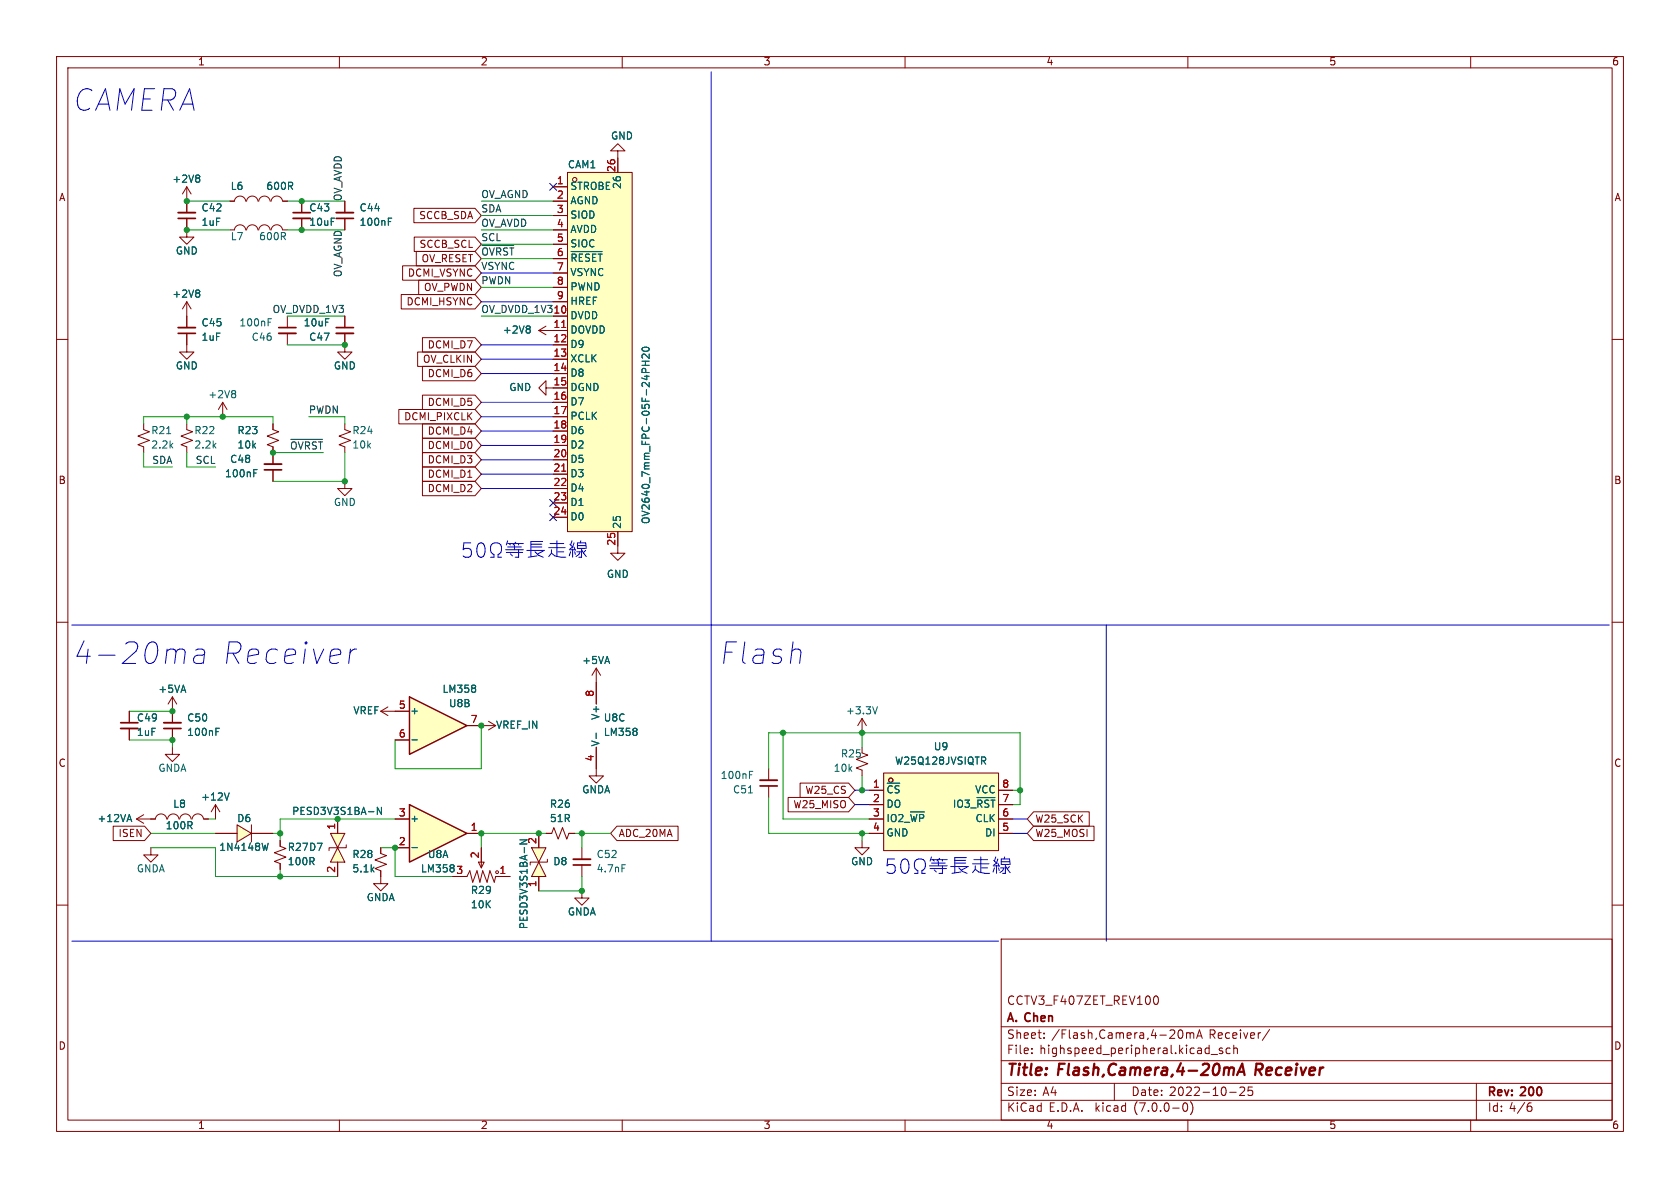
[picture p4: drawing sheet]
<svg xmlns="http://www.w3.org/2000/svg" width="297mm" height="210mm" viewBox="0 0 297 210" stroke-linecap="round" stroke-linejoin="round" font-family="sans-serif">
<g fill="none" stroke="#840000" stroke-width=".18">
<path d="M10 10h277v190h-277zM12 12h273v186h-273zM60 10v2M110 10v2M160 10v2M210 10v2M260 10v2M33 38.6v3.3h1.3l-1.3 1.3-1.3-1.3h1.3M33 33l-.7 1.3M33 33v4.6M33 33l.8 1.3M40.6 35.6h.8a1.01 1.01 0 0 1 1-.9 1.01 1.01 0 0 1 1.1 .9"/>
<path d="M43.6 35.6a1.01 1.01 0 0 1 1-.9 1.01 1.01 0 0 1 1 .9M45.7 35.6a1.01 1.01 0 0 1 1-.9 1.01 1.01 0 0 1 1.1 .9M47.9 35.6a1.01 1.01 0 0 1 1-.9 1.01 1.01 0 0 1 1.1 .9M50 35.6h.8M97.8 35.6h2.5M97.8 33h2.5M97.8 38.1h2.5M100.3 30.5h11.5v63.5h-11.5zM109.2 26.7h1.3l-1.3-1.3-1.3 1.3h1.3v3.8M10 60h2M33 58.9v3.3h1.3l-1.3 1.3-1.3-1.3h1.3M33 53.3v4.6"/>
<path d="M33 53.3l-.7 1.3M33 53.3l.8 1.3M40.6 40.6l.8 .1a1.01 1.01 0 0 1 1-1 1.01 1.01 0 0 1 1.1 1M43.6 40.7a1.01 1.01 0 0 1 1-1 1.01 1.01 0 0 1 1 1M45.7 40.7a1.01 1.01 0 0 1 1-1 1.01 1.01 0 0 1 1.1 1M47.9 40.7a1.01 1.01 0 0 1 1-1 1.01 1.01 0 0 1 1.1 1M50 40.6h.8M50.8 55.9v2M50.8 58.9v2.1M97.8 40.6h2.5M97.8 55.9h2.5M97.8 58.4h2.5"/>
<path d="M97.8 43.2h2.5M97.8 45.7h2.5M97.8 48.3h2.5M97.8 50.8h2.5M97.8 53.3h2.5M285 60h2M25.4 74.9v1l1 .4-2 .8 2 .8-2 .7 1 .4v1M39.4 71.1l-.8 1.3M39.4 71.1v2.6M39.4 71.1l.7 1.3M97.8 61h2.5M97.8 63.5h2.5"/>
<path d="M97.8 66h2.5M97.8 68.6h2.5M97.8 71.1h2.5M97.8 73.7h2.5M97.8 76.2h2.5M97.8 78.7h2.5M61 85.1v1.3h1.2l-1.2 1.2-1.3-1.2h1.3M97.8 81.3h2.5M97.8 83.8h2.5M97.8 86.4h2.5M97.8 88.9h2.5M97.8 91.4h2.5"/>
<path d="M109.2 94v3.8h1.3l-1.3 1.3-1.3-1.3h1.3M10 110h2M285 110h2M30.5 123.2v4.6M30.5 128.8v2M30.5 123.2l-.8 1.3M30.5 123.2l.7 1.3M85.1 128.3h2.5M86.4 127.5l1.2 .8M87.6 128.3l-1.2 .7M10 160h2M285 160h2"/>
<path d="M177 166h108v32h-108zM204.3 176.1a.81 .81 0 0 1 .6 .6 .81 .81 0 0 1-.3 .8l-.3 .1M60 198v2M110 198v2M160 198v2M177 194.5h108M177 191.5h108M177 187.5h108M177 181.5h108M182.4 186.1v.2M182.4 185.3v.2M184.6 183.4v.2"/>
<path d="M184.6 182.6v.2M197 191.5v3M208.4 182.2l.2-.1a.81 .81 0 0 1 .6 .6 .81 .81 0 0 1-.3 .8l-.1 .1a.81 .81 0 0 1-.4-1.4zM209.3 195h.2a.81 .81 0 0 1 .5 .6 .81 .81 0 0 1-.3 .8l-.1 .1a.81 .81 0 0 1-.6-.7 .81 .81 0 0 1 .3-.8zM209.8 182.6v1M209.8 182.7l.4-.1 .2 .2M210 198v2M210.4 182.8l.2-.2h.4v1M210.4 182.8v.8M210.5 194.8a1.74 1.74 0 0 1 0 2.2M211.5 183.6l.5-1.5 .5 1.5M211.7 183.1h.7"/>
<path d="M214.1 186.4h1.2M216.1 185.3h-.3l-.3 .2 .1 .2 .5 .1v.4h-.6M217.4 193.1h1.1M217.5 185.3h-.5l-.2 .2v.5l.1 .2h.6M218.1 185.4l.2-.1h.4l.1 1M218.1 184.8v1.5M219.2 192.3l.6-.1 .2 .1v.3l-.9 1.1h.9M221.4 192.2h-.7l-.1 .7 .2-.2 .5 .1 .2 .2-.1 .5-.2 .2-.6-.2M224.4 182l-1.2 1.9M260 198v2M261 191.5v6.5M270.3 195.5h.2l.3 .3v.5l-.5 .2"/>
<path d="M270.4 195h-.1"/>
<circle cx="101.6" cy="31.8" r=".38"/>
</g>
<path d="M217 188.7l.3 .3M217.3 189l-.1 1M217.3 189a.5 .5 0 0 1 .8-.2l-.1 1.2M218.7 190l.9-2 .4 2M219 189.5h.9" fill="none" stroke="#840000" stroke-width=".4"/>
<path d="M31.5 37.6h3M31.5 57.9h3M49.3 58.9h3M29 127.8h3" fill="none" stroke="#840000" stroke-width=".33"/>
<path d="M31.5 38.6h3M31.5 58.9h3M49.3 57.9h3M29 128.8h3" fill="none" stroke="#840000" stroke-width=".3"/>
<g fill="none" stroke="#006464" stroke-width=".18">
<path d="M35.1 30.9l.2 .3-.2 .3 .2 .2v.3l-.2 .2M35.1 51.3l.2 .2-.2 .3 .2 .3v.2l-.2 .2M47.4 56.3h.6M101 44.5h5.5M101.9 45.3l-.2-.3-.6-.1v1.3M103 44.9h-.6v1.3M104.2 45l-.5-.1-.2 .4M105.4 44.9h-.6v1.3M105.7 44.9h.8M106.1 44.9v1.3M41.4 69l.3 .3-.3 .3 .3 .2v.3l-.3 .2M113.5 65.8v-.4l.2-.3 .4 .1 .1 .6"/>
<path d="M113.5 64.6h1.3M113.5 63.9h1.3M113.6 61.5a.68 .68 0 0 1 1.2 .3 .72 .72 0 0 1-1.3-.1zM114.1 63.9v.7M114.8 62.6v.8l-.9-.8-.4 .2 .1 .5M38.2 128.7h.6"/>
</g>
<path d="M100.3 30.5h11.5v63.5h-11.5z" fill="#ffffc2" stroke="#ffffc2" stroke-width=".18"/>
<path d="M99.3 57.9h.7M99.3 83.3h.7" fill="none" stroke="#a90000" stroke-width=".18"/>
<path d="M72.4 142.2l10.1 5.1-10.1 5.1z" fill="#ffffc2"/>
<path d="M72.4 142.2l10.1 5.1-10.1 5.1z" fill="none" stroke="#840000" stroke-width=".25"/>
<path d="M69.8 149.9h2.6M69.8 144.8h2.6M82.5 147.3h2.6" fill="none" stroke="#840000" stroke-width=".18"/>
<path d="M72.8 149.8h1" fill="none" stroke="#006464" stroke-width=".18"/>
<path d="M84.6 152.4h1l-.5 1z" fill="#ffffc2"/>
<g fill="none" stroke="#840000" stroke-width=".18">
<path d="M48.3 80v2M48.3 83.1v2M80 154.9h2.5l.6-1 .5 2.1 .7-2.1 .5 2.1 .5-2.1 .8 2.1 .5-2.1 .8 2.1 .2-1.1h2.6M84.6 152.4h1l-.5 1zM85.1 149.9v3.5"/>
<circle cx="87.9" cy="154.2" r=".25"/>
</g>
<path d="M46.7 82h3.1" fill="none" stroke="#840000" stroke-width=".33"/>
<path d="M46.7 83.1h3.1" fill="none" stroke="#840000" stroke-width=".3"/>
<path d="M44.9 83h.6" fill="none" stroke="#006464" stroke-width=".18"/>
<g fill="#ffffc2">
<path d="M95.2 152.4l1.3 2.5h-2.5z"/>
<path d="M94 149.9h2.5l-1.3 2.5z"/>
</g>
<path d="M33 74.9v1l1 .4-2 .8 2 .8-2 .7 1 .4v1M48.3 74.9v1l1 .4-2.1 .8 2.1 .8-2.1 .7 1.1 .4v1M94 149.9h2.5l-1.3 2.5zM95.2 152.4l1.3 2.5h-2.5zM95.2 147.3v2.6M95.2 154.9v2.6M96.8 151.9v.5h-3.1v.5" fill="none" stroke="#840000" stroke-width=".18"/>
<path d="M91.9 148.5h1.3l-1.3 .7h1.3" fill="none" stroke="#006464" stroke-width=".18"/>
<path d="M72.4 123.2l10.1 5.1-10.1 5.1z" fill="#ffffc2"/>
<path d="M72.4 123.2l10.1 5.1-10.1 5.1z" fill="none" stroke="#840000" stroke-width=".25"/>
<g fill="none" stroke="#840000" stroke-width=".18">
<path d="M53.3 35.6v2M53.3 38.6v2M61 58.9v3.3h1.2l-1.2 1.3-1.3-1.3h1.3M61 55.9v2M61 74.9v1l1 .4-2.1 .8 2.1 .8-2.1 .7 1.1 .4v1M22.9 125.7v2.1M22.9 128.8v2M67.3 125.7h5.1M67.3 125.7l1.3 .8M68.6 125l-1.3 .7M69.8 130.8h2.6M82.5 128.3h2.6"/>
<path d="M105.4 135.9v1.3h1.3l-1.3 1.2-1.3-1.2h1.3M152.4 132.1v1l1 .4-2 .7 2 .8-2 .8 1 .3v1.1M152.4 127v2.5M152.4 127l-.8 1.3M152.4 127l.8 1.3M153.7 139.7h2.5M156.2 136.6h20.3v13.8h-20.3zM176.5 139.7h2.6M24.1 144.8l1.3 .7M24.1 144.8h2.6M25.4 144l-1.3 .8M38.1 142.2l-.8 1.3"/>
<path d="M38.1 142.2v2.6M38.1 142.2l.8 1.3M49.5 148.6v1l1 .4-2 .7 2 .8-2 .8 1 .4v1M67.3 154.9v1.3h1.3l-1.3 1.3-1.3-1.3h1.3M96.5 147.3h1l.4-1 .8 2 .7-2 .8 2 .4-1h1M102.9 157.5v1.3h1.2l-1.2 1.2-1.3-1.2h1.3M102.9 149.9v2M102.9 152.9v2M152.4 148.6v1.3h1.3l-1.3 1.2-1.3-1.2h1.3M153.7 144.8h2.5M153.7 147.3h2.5M153.7 142.2h2.5"/>
<path d="M176.5 144.8h2.6M176.5 147.3h2.6M176.5 142.2h2.6"/>
<circle cx="157.5" cy="137.9" r=".38"/>
</g>
<g fill="none" stroke="#006464" stroke-width=".18">
<path d="M72.8 130.8h1M155.1 124.9l-.4 1.3M156.8 138.4h2.3M157.7 139l-.2-.1-.3 .1-.2 .4M159 139l-.5-.1-.3 .4M173.8 134.5l.5 .6M174.1 133.9l.2 .2-.2 .3M22.6 144.9h.6M22.9 144l.4 1.2M40.5 140.2l-.4 1.2M110 152.9h.6M157 144v1.2"/>
<path d="M157.6 144.4a.42 .42 0 0 1 .4-.4 .42 .42 0 0 1 .4 .4M158.9 144.1l.5-.1 .2 .3M161 143.5h2.4M161 144l.3 1.2M162.1 144l-.3 1.2M163.3 144.4l-.1-.4h-.6v1.2M168.8 141.4v1.3M169.3 141.9a.42 .42 0 0 1 .4-.5 .42 .42 0 0 1 .5 .5M170.6 141.4h.8l-.5 .5M172.7 141h3.2M173.6 141.9l-.1-.4-.6-.1v1.3M174.8 141.5l-.5-.1-.2 .4"/>
<path d="M175.2 141.4h.7M175.5 141.4v1.3"/>
</g>
<path d="M51.8 38.6h3.1M59.4 58.9h3.1M21.3 128.8h3.1M101.3 151.9h3.1" fill="none" stroke="#840000" stroke-width=".33"/>
<path d="M51.8 37.6h3.1M59.4 57.9h3.1M21.3 127.8h3.1M101.3 152.9h3.1" fill="none" stroke="#840000" stroke-width=".3"/>
<path d="M156.2 136.6h20.3v13.8h-20.3z" fill="#ffffc2" stroke="#ffffc2" stroke-width=".18"/>
<g fill="#ffffc2">
<path d="M58.4 147.3h2.6l-1.3 2.6z"/>
<path d="M59.7 149.9l1.3 2.5h-2.6z"/>
</g>
<path d="M105.4 118.1l-.8 1.3M105.4 118.1v2.6M105.4 118.1l.8 1.3M58.4 147.3h2.6l-1.3 2.6zM59.7 149.9l1.3 2.5h-2.6zM59.7 144.8v2.5M59.7 152.4v2.5M61.2 149.3v.6h-3v.5M67.3 149.9v1l1 .4-2 .7 2 .8-2 .7 1 .4v1" fill="none" stroke="#840000" stroke-width=".18"/>
<path d="M67.4 142.7v1.3l-.7-1.3v1.3" fill="none" stroke="#006464" stroke-width=".18"/>
<path d="M41.9 145.8l2.5 1.5-2.5 1.5z" fill="#ffffc2"/>
<g fill="none" stroke="#840000" stroke-width=".18">
<path d="M33 35.6v2M33 38.6v2M40.6 35.6h.8M50 35.6h.8M53.3 35.6v2M53.3 38.6v2M61 35.6v2M61 38.6v2M73.2 36.8h10.8l1.1 1.3-1.1 1.3h-10.8zM97.8 33h2.5M97.8 35.6h2.5M97.8 38.1h2.5"/>
<path d="M109.2 27.9v2.6M33 55.9v2M33 58.9v2.1M61 55.9v2M61 58.9v2.1M70.9 52.1h13.1l1.1 1.2-1.1 1.3h-13.1zM71.2 47h12.8l1.1 1.3-1.1 1.2h-12.8zM73.2 41.9h10.8l1.1 1.3-1.1 1.3h-10.8zM73.6 44.4h10.4l1.1 1.3-1.1 1.3h-10.4zM74 49.5h10l1.1 1.3-1.1 1.3h-10zM74.7 59.7h9.3l1.1 1.3-1.1 1.2h-9.3zM95.2 58.4l1.3 .8"/>
<path d="M95.2 58.4h5.1M96.5 57.7l-1.3 .7M97.8 55.9h2.5M97.8 40.6h2.5M97.8 43.2h2.5M97.8 45.7h2.5M97.8 48.3h2.5M97.8 50.8h2.5M97.8 53.3h2.5M48.3 74.9v1M48.3 79v3M70.5 72.4h13.5l1.1 1.3-1.1 1.2h-13.5z"/>
<path d="M73.8 62.2h10.2l1.1 1.3-1.1 1.3h-10.2zM74.7 77.5h9.3l1.1 1.2-1.1 1.3h-9.3zM74.7 69.8h9.3l1.1 1.3-1.1 1.3h-9.3zM74.7 74.9h9.3l1.1 1.3-1.1 1.3h-9.3zM74.7 64.8h9.3l1.1 1.2-1.1 1.3h-9.3zM96.5 68.6v-1.3l-1.3 1.3 1.3 1.3v-1.3h3.8M97.8 61h2.5M97.8 63.5h2.5M97.8 66h2.5M97.8 71.1h2.5M97.8 73.7h2.5M97.8 76.2h2.5"/>
<path d="M97.8 78.7h2.5M48.3 83.1v2M74.7 85.1h9.3l1.1 1.3-1.1 1.2h-9.3zM74.7 82.5h9.3l1.1 1.3-1.1 1.3h-9.3zM74.7 80h9.3l1.1 1.3-1.1 1.3h-9.3zM97.8 81.3h2.5M97.8 83.8h2.5M97.8 86.4h2.5M97.8 88.9h2.5M97.8 91.4h2.5M109.2 94v2.5M22.9 125.7v2.1"/>
<path d="M22.9 128.8v2M30.5 132.1v1.3h1.2l-1.2 1.2-1.3-1.2h1.3M30.5 125.7v2.1M30.5 128.8v2M69.8 125.7h2.6M69.8 130.8h2.6M82.5 128.3h2.6M105.4 120.7v3.8M105.4 132.1v3.8M135.9 135.9v2M135.9 138.9v2.1M141.4 138.4h8.6l1.1 1.3-1.1 1.3h-8.6z"/>
<path d="M153.7 139.7h2.5M176.5 139.7h2.6M20 146h5.6l1.1 1.3-1.1 1.3h-5.6zM26.7 149.9v1.2h1.2l-1.2 1.3-1.3-1.3h1.3M26.7 144.8h.8a1.01 1.01 0 0 1 1-.9 1.01 1.01 0 0 1 1 .9M29.6 144.8a1.01 1.01 0 0 1 1-.9 1.01 1.01 0 0 1 1 .9M31.8 144.8a1.01 1.01 0 0 1 1-.9 1.01 1.01 0 0 1 1 .9M34 144.8a1.01 1.01 0 0 1 1-.9 1.01 1.01 0 0 1 1 .9M36.1 144.8h.7M38.1 147.3h3.8M41.9 145.8l2.5 1.5-2.5 1.5zM44.4 145.8v3"/>
<path d="M44.4 147.3h3.9M49.5 148.6v1M49.5 152.7v1M59.7 144.8v2.5M59.7 152.4v2.5M67.3 149.9v1M67.3 153.9v1M69.8 144.8h2.6M69.8 149.9h2.6M80 154.9h2.5M82.5 147.3h2.6M85.1 149.9v2.5"/>
<path d="M87.6 154.9h2.6M95.2 147.3v2.6M95.2 154.9v2.6M96.5 147.3h1M100.6 147.3h1M109.1 146h10.8v2.6h-10.8l-1.2-1.3zM139.3 141h10.7l1.1 1.2-1.1 1.3h-10.7zM153.7 147.3h2.5M153.7 144.8h2.5M153.7 142.2h2.5M176.5 147.3h2.6M176.5 144.8h2.6"/>
<path d="M176.5 142.2h2.6M182.7 146h10.7v2.6h-10.7l-1.1-1.3zM182.7 143.5h9.9v2.6h-9.9l-1.1-1.3z"/>
</g>
<g fill="none" stroke="#006464" stroke-width=".18">
<path d="M35.1 30.9l.2 .3-.2 .3 .2 .2v.3l-.2 .2M68.7 38.6h.6M35.1 51.3l.2 .2-.2 .3 .2 .3v.2l-.2 .2M93.5 57.6l.2 .3-.2 .3 .2 .2v.2l-.2 .3M101 44.5h5.5M101.9 45.3l-.2-.3-.6-.1v1.3M103 44.9h-.6v1.3M104.2 45l-.5-.1-.2 .4M105.4 44.9h-.6v1.3M105.7 44.9h.8M106.1 44.9v1.3M113.5 65.8v-.4l.2-.3 .4 .1 .1 .6"/>
<path d="M113.5 64.6h1.3M113.5 63.9h1.3M113.6 61.5a.68 .68 0 0 1 1.2 .3 .72 .72 0 0 1-1.3-.1zM114.1 63.9v.7M114.8 62.6v.8l-.9-.8-.4 .2 .1 .5M44.9 83h.6M38.2 128.7h.6M72.8 130.8h1M105.4 129.6v1M132.5 136.4h.6M156.8 138.4h2.3M157.7 139l-.2-.1-.3 .1-.2 .4"/>
<path d="M159 139l-.5-.1-.3 .4M173.8 134.5l.5 .6M174.1 133.9l.2 .2-.2 .3M22.6 144.9h.6M22.9 144l.4 1.2M40.5 140.2l-.4 1.2M47.4 149.1l-.3 1.2M67.4 142.7v1.3l-.7-1.3v1.3M72.8 149.8h1M91.9 148.5h1.3l-1.3 .7h1.3M157 144v1.2M157.6 144.4a.42 .42 0 0 1 .4-.4 .42 .42 0 0 1 .4 .4"/>
<path d="M158.9 144.1l.5-.1 .2 .3M161 143.5h2.4M161 144l.3 1.2M162.1 144l-.3 1.2M163.3 144.4l-.1-.4h-.6v1.2M168.8 141.4v1.3M169.3 141.9a.42 .42 0 0 1 .4-.5 .42 .42 0 0 1 .5 .5M170.6 141.4h.8l-.5 .5M172.7 141h3.2M173.6 141.9l-.1-.4-.6-.1v1.3M174.8 141.5l-.5-.1-.2 .4M175.2 141.4h.7"/>
<path d="M175.5 141.4v1.3"/>
</g>
<path d="M59.4 37.6h3.1M134.4 137.9h3" fill="none" stroke="#840000" stroke-width=".33"/>
<path d="M59.4 38.6h3.1M134.4 138.9h3" fill="none" stroke="#840000" stroke-width=".3"/>
<path d="M85.2 43.4h5.6M51.4 77.7h5.6" fill="none" stroke="#0f0f0f" stroke-width=".18"/>
<g fill="none" stroke="#0000c2" stroke-width=".18">
<path d="M125.7 12.7v153.7M83.2 96h-1.2l-.1 1.2 .3-.3 .9 .2 .2 .3-.1 .9-.3 .2h-.7l-.3-.2M84.5 96.2a.61 .61 0 0 1 .7-.2 .61 .61 0 0 1 .4 .5 1.49 1.49 0 0 1-.4 2 .65 .65 0 0 1-.8-.5 2.17 2.17 0 0 1 .1-1.8zM86.7 98.5h.6v-.5a1.08 1.08 0 0 1-.5-1.5 1.08 1.08 0 0 1 1.5-.4 1.17 1.17 0 0 1-.2 1.9v.5h.6M89.4 97.2h3.1M89.5 97.7h2.9M89.7 96.1h1.1M89.7 96.7h2.5M89.7 95.6l-.2 .7M90 96.1l.2 .2M90.2 97.9l.4 .4M91 96.3v.9"/>
<path d="M91.1 96.1h1.4M91.2 95.8l-.5 .5M91.7 97.2v1.3h-.6M91.7 96.1v.2M93.1 97.3h3.2M93.9 96.7h1.9M93.9 96.2h1.9M94.6 97.5l.6 .6 .8 .4M94.9 98.3l-1.5 .2M95.9 95.7h-2v2.7M96 97.4l-.9 .5M97 96.8h2.9"/>
<path d="M97.2 96.1h2.5M97.5 97.8l.6 .5 1.1 .2h.8M97.5 97.2v.6M97.5 97.8l-.5 .6M98.5 95.6v2.8M98.6 97.5h1.1M100.6 97.2h1.1M100.8 96.2l.4 .5M100.9 97.5l-.3 .8M101.1 95.6l-.2 .7M101.2 97.1v1.4M101.2 96.7l-.4 .4"/>
<path d="M101.5 96.7l.2 .6M101.5 96l-.3 .7M101.6 97.5l.1 .5M102 97.5h.6l-.3 .5-.5 .4M102.1 96.5h1.4M102.7 95.6l-.1 .4M102.8 96.9v1.6h-.5M102.8 97.2l.9 1.2M103.5 96.9h-1.4v-.9h1.4l.2 .9M103.5 97.3l-.3 .4M12.7 110.5h271.8M32.3 114.7l.3 .2 .1 .4-.2 2"/>
<path d="M34.6 114.9l.4-.2h.7l.4 .2 .1 .4-.3 2M36.1 115.6l-.3 .2h-.9a.76 .76 0 0 0-.7 .7 .76 .76 0 0 0 .5 .8h.9l.4-.2M63 114.7h-.3l-.6 .4M195.6 110.5v55.9M158.1 151.8h-1.2l-.1 1.3 .4-.3 .8 .1 .3 .4-.2 .8-.3 .3h-.6l-.4-.3M159.5 152.1a.61 .61 0 0 1 .6-.2 .61 .61 0 0 1 .5 .4 1.49 1.49 0 0 1-.5 2.1 .65 .65 0 0 1-.7-.5 2.17 2.17 0 0 1 .1-1.8zM161.7 154.4h.6v-.5a1.08 1.08 0 0 1-.6-1.5 1.08 1.08 0 0 1 1.5-.4 1.17 1.17 0 0 1-.2 1.9v.5h.6M164.3 153.1h3.2M164.4 153.5h2.9M164.7 152h1.1M164.7 152.6h2.4M164.7 151.5l-.3 .7"/>
<path d="M164.9 152l.3 .2M165.2 153.8l.3 .3M165.9 152.2v.9M166 152h1.5M166.1 151.7l-.5 .5M166.6 153.1v1.3h-.6M166.6 152v.2M168.1 153.2h3.1M168.8 152.6h1.9M168.8 152.1h1.9M169.5 153.4l.6 .6 .9 .4M169.9 154.1l-1.6 .3"/>
<path d="M170.8 151.6h-2v2.7M171 153.3l-1 .5M171.9 152.7h2.9M172.2 152h2.4M172.4 153.7l.6 .4 1.1 .3h.9M172.4 153.1v.6M172.4 153.7l-.5 .6M173.4 151.5v2.8M173.5 153.4h1.1M175.6 153.1h1.1M175.7 152.1l.5 .5M175.8 153.4l-.2 .7"/>
<path d="M176 151.5l-.2 .7M176.2 152.9v1.5M176.2 152.6l-.5 .3M176.4 152.6l.3 .6M176.4 151.8l-.2 .8M176.5 153.4l.2 .5M176.9 153.4h.6l-.2 .5-.5 .4M177 152.3h1.5M177.6 151.5l-.1 .3M177.7 152.8v1.6h-.4M177.7 153.1l.9 1.2M178.5 152.8h-1.5v-1h1.5l.1 1"/>
<path d="M178.5 153.2l-.4 .3M12.7 166.4h163.8"/>
</g>
<g fill="none" stroke="#00f" stroke-width=".18">
<path d="M85.1 48.3h12.7M85.1 53.3h12.7M85.1 78.7h12.7M85.1 66h12.7M85.1 71.1h12.7M85.1 73.7h12.7M85.1 76.2h12.7M85.1 63.5h12.7M85.1 61h12.7M85.1 86.4h12.7M85.1 81.3h12.7M85.1 83.8h12.7"/>
<path d="M151.1 139.7h2.6M151.1 142.2h2.6M179.1 147.3h2.5M179.1 144.8h2.5"/>
</g>
<g fill="none" stroke="#009600" stroke-width=".18">
<path d="M33 35.6h7.6M50.8 35.6h10.2M85.1 38.1h12.7M85.1 35.6h12.7M33 40.6h7.6M50.8 40.6h10.2M50.8 55.9h10.2M85.1 50.8h12.7M85.1 43.2h12.7M85.1 40.6h12.7M85.1 45.7h12.7M85.1 55.9h12.7"/>
<path d="M25.4 74.9v-1.2h22.9v1.2M33 73.7v1.2M50.8 61h10.2M54.6 73.7h6.4v1.2M25.4 80v2.6h5.1M33 80v2.6h5.1M48.3 80h8.8M61 80v5.1h-12.7M22.9 130.8h7.6v1.3M22.9 125.7h7.6M85.1 128.3v7.6h-15.3v-5.1M135.9 135.9v-6.4h44.4v12.7h-1.2"/>
<path d="M138.4 129.5v15.3h15.3M152.4 129.5v2.6M152.4 137.2v2.5M179.1 139.7h1.2M26.7 147.3h11.4M26.7 149.9h11.4v5h21.6M36.8 144.8h1.3M48.3 147.3h1.2M49.5 153.7v1.2M67.3 149.9h2.5v5h10.2M69.8 144.8h-20.3v3.8M96.5 147.3h-11.4v2.6"/>
<path d="M101.6 147.3h6.3M102.9 147.3v2.6M102.9 154.9v2.6h-7.7M135.9 141v6.3h17.8M152.4 147.3v1.3"/>
</g>
<path d="M97.2 32.4l1.2 1.2M98.4 32.4l-1.2 1.2M97.2 90.8l1.2 1.2M97.2 88.3l1.2 1.2M98.4 90.8l-1.2 1.2M98.4 88.3l-1.2 1.2" fill="none" stroke="#000084" stroke-width=".18"/>
<path d="M99.3 57.9h.7M99.3 83.3h.7" fill="none" stroke="#a90000" stroke-width=".18"/>
<g fill="#009600" stroke="#009600" stroke-width=".18">
<circle cx="30.5" cy="130.8" r=".46"/>
<circle cx="30.5" cy="125.7" r=".46"/>
<circle cx="48.3" cy="80" r=".46"/>
<circle cx="61" cy="85.1" r=".46"/>
<circle cx="102.9" cy="147.3" r=".46"/>
<circle cx="152.4" cy="147.3" r=".46"/>
<circle cx="138.4" cy="129.5" r=".46"/>
<circle cx="152.4" cy="129.5" r=".46"/>
<circle cx="180.3" cy="139.7" r=".46"/>
<circle cx="152.4" cy="139.7" r=".46"/>
<circle cx="85.1" cy="147.3" r=".46"/>
<circle cx="85.1" cy="128.3" r=".46"/>
<circle cx="95.2" cy="147.3" r=".46"/>
<circle cx="102.9" cy="157.5" r=".46"/>
<circle cx="49.5" cy="154.9" r=".46"/>
<circle cx="49.5" cy="147.3" r=".46"/>
<circle cx="69.8" cy="149.9" r=".46"/>
<circle cx="59.7" cy="144.8" r=".46"/>
<circle cx="53.3" cy="40.6" r=".46"/>
<circle cx="61" cy="61" r=".46"/>
<circle cx="39.4" cy="73.7" r=".46"/>
<circle cx="33" cy="73.7" r=".46"/>
<circle cx="33" cy="40.6" r=".46"/>
<circle cx="33" cy="35.6" r=".46"/>
<circle cx="53.3" cy="35.6" r=".46"/>
</g>
<g font-size="5.3" fill="#0000c2">
<text x="12.7" y="20.3">CAMERA</text>
<text x="12.7" y="118.1">4-20ma</text>
<text x="38.7" y="118.1">Receiver</text>
<text x="127" y="118.1">Flash</text>
</g>
<g font-size="2.8" fill="#840000">
<text x="178" y="190.8">Title:</text>
<text x="187.1" y="190.8">Flash,Camera,4-20mA</text>
<text x="222.6" y="190.8">Receiver</text>
</g>
<g font-size="2.1" fill="#840000">
<text x="178" y="177.9">CCTV3_F407ZET_REV100</text>
<text x="178" y="183.9">Sheet:</text>
<text x="178" y="181.1">A. Chen</text>
<text x="185.9" y="183.9">/Flash,Camera,4-20mA</text>
<text x="213.7" y="183.9">Receiver/</text>
<text x="178" y="186.6">File:</text>
<text x="183.8" y="186.6">highspeed_peripheral.kicad_sch</text>
<text x="178" y="196.8">KiCad</text>
<text x="178" y="194">Size:</text>
<text x="184.3" y="194">A4</text>
<text x="185.4" y="196.8">E.D.A.</text>
<text x="193.7" y="196.8">kicad</text>
<text x="200" y="194">Date:</text>
<text x="200.6" y="196.8">(7.0.0-0)</text>
<text x="206.7" y="194">2022-10-25</text>
<text x="263" y="194.2">Rev:</text>
<text x="263" y="196.8">Id: 4/6</text>
<text x="269" y="194.2">200</text>
</g>
<g font-size="1.8" fill="#840000">
<text x="35" y="11.8">1</text>
<text x="85" y="11.8">2</text>
<text x="135" y="11.8">3</text>
<text x="185" y="11.8">4</text>
<text x="235" y="11.8">5</text>
<text x="285" y="11.8">6</text>
<text x="10.4" y="35.8">A</text>
<text x="285.4" y="35.8">A</text>
<text x="74" y="39">SCCB_SDA</text>
<text x="74" y="44.1">SCCB_SCL</text>
<text x="74.4" y="46.6">OV_RESET</text>
<text x="72" y="49.2">DCMI_VSYNC</text>
<text x="74.8" y="51.7">OV_PWDN</text>
<text x="71.7" y="54.3">DCMI_HSYNC</text>
<text x="74.6" y="64.4">OV_CLKIN</text>
<text x="75.5" y="61.9">DCMI_D7</text>
<text x="75.5" y="67">DCMI_D6</text>
<text x="71.3" y="74.6">DCMI_PIXCLK</text>
<text x="75.5" y="72">DCMI_D5</text>
<text x="75.5" y="77.1">DCMI_D4</text>
<text x="75.5" y="82.2">DCMI_D3</text>
<text x="75.5" y="79.7">DCMI_D0</text>
<text x="10.3" y="85.8">B</text>
<text x="75.5" y="87.3">DCMI_D2</text>
<text x="75.5" y="84.7">DCMI_D1</text>
<text x="285.3" y="85.8">B</text>
<text x="10.3" y="135.8">C</text>
<text x="285.3" y="135.8">C</text>
<text x="140.1" y="143.2">W25_MISO</text>
<text x="142.3" y="140.6">W25_CS</text>
<text x="20.8" y="148.2">ISEN</text>
<text x="109.4" y="148.2">ADC_20MA</text>
<text x="183" y="148.2">W25_MOSI</text>
<text x="183" y="145.7">W25_SCK</text>
<text x="10.3" y="185.8">D</text>
<text x="285.3" y="185.8">D</text>
<text x="35" y="199.8">1</text>
<text x="85" y="199.8">2</text>
<text x="135" y="199.8">3</text>
<text x="185" y="199.8">4</text>
<text x="235" y="199.8">5</text>
<text x="285" y="199.8">6</text>
</g>
<g font-size="1.8" fill="#006464">
<text x="108" y="25">GND</text>
<text x="30.4" y="32.6">+2V8</text>
<text x="40.7" y="33.8">L6</text>
<text x="47" y="33.8">600R</text>
<text x="100.3" y="30">CAM1</text>
<text x="100.8" y="33.8">STROBE</text>
<text x="110" y="33.5" transform="rotate(-90 110 33.5)">26</text>
<text x="35.6" y="37.7">C42</text>
<text x="35.6" y="40.2">1uF</text>
<text x="54.6" y="37.7">C43</text>
<text x="54.6" y="40.2">10uF</text>
<text x="63.5" y="37.7">C44</text>
<text x="63.5" y="40.2">100nF</text>
<text x="100.8" y="36.4">AGND</text>
<text x="100.8" y="38.9">SIOD</text>
<text x="100.8" y="41.5">AVDD</text>
<text x="31" y="45.3">GND</text>
<text x="40.7" y="42.7">L7</text>
<text x="45.7" y="42.7">600R</text>
<text x="100.8" y="44">SIOC</text>
<text x="100.8" y="47.2">~{RESET}</text>
<text x="30.4" y="52.9">+2V8</text>
<text x="100.8" y="49.1">VSYNC</text>
<text x="100.8" y="51.6">PWND</text>
<text x="35.6" y="58">C45</text>
<text x="42.3" y="58">100nF</text>
<text x="53.6" y="58">10uF</text>
<text x="88.8" y="59.2">+2V8</text>
<text x="100.8" y="56.7">DVDD</text>
<text x="100.8" y="59.2">DOVDD</text>
<text x="100.8" y="54.2">HREF</text>
<text x="31" y="65.6">GND</text>
<text x="35.6" y="60.5">1uF</text>
<text x="44.4" y="60.5">C46</text>
<text x="54.6" y="60.5">C47</text>
<text x="59" y="65.6">GND</text>
<text x="100.8" y="61.8">D9</text>
<text x="100.8" y="64.3">XCLK</text>
<text x="36.8" y="70.7">+2V8</text>
<text x="90" y="69.4">GND</text>
<text x="100.8" y="66.9">D8</text>
<text x="100.8" y="69.4">DGND</text>
<text x="100.8" y="71.9">D7</text>
<text x="26.7" y="77">R21</text>
<text x="34.3" y="77">R22</text>
<text x="41.9" y="77">R23</text>
<text x="62.2" y="77">R24</text>
<text x="100.8" y="74.5">PCLK</text>
<text x="100.8" y="77">D6</text>
<text x="26.7" y="79.6">2.2k</text>
<text x="34.3" y="79.6">2.2k</text>
<text x="40.6" y="82.1">C48</text>
<text x="41.9" y="79.6">10k</text>
<text x="62.2" y="79.6">10k</text>
<text x="100.8" y="79.6">D2</text>
<text x="100.8" y="82.1">D5</text>
<text x="39.7" y="84.6">100nF</text>
<text x="59" y="89.7">GND</text>
<text x="100.8" y="84.6">D3</text>
<text x="100.8" y="87.2">D4</text>
<text x="100.8" y="89.7">D1</text>
<text x="100.8" y="92.3">D0</text>
<text x="110" y="93.5" transform="rotate(-90 110 93.5)">25</text>
<text x="115.1" y="92.7" transform="rotate(-90 115.1 92.7)">OV2640_7mm_FPC-05F-24PH20</text>
<text x="107.2" y="102.4">GND</text>
<text x="102.9" y="117.7">+5VA</text>
<text x="27.9" y="122.7">+5VA</text>
<text x="78.2" y="122.7">LM358</text>
<text x="79.3" y="125.3">U8B</text>
<text x="24.1" y="130.4">1uF</text>
<text x="24.1" y="127.8">C49</text>
<text x="33" y="127.8">C50</text>
<text x="33" y="130.4">100nF</text>
<text x="62.4" y="126.6">VREF</text>
<text x="72.5" y="126.6">+</text>
<text x="87.6" y="129.1">VREF_IN</text>
<text x="106.2" y="132" transform="rotate(-90 106.2 132)">V-</text>
<text x="106.2" y="127.4" transform="rotate(-90 106.2 127.4)">V+</text>
<text x="106.7" y="127.8">U8C</text>
<text x="106.7" y="130.4">LM358</text>
<text x="149.5" y="126.6">+3.3V</text>
<text x="27.9" y="136.7">GNDA</text>
<text x="127.3" y="138">100nF</text>
<text x="147.3" y="136.7">10k</text>
<text x="148.6" y="134.2">R25</text>
<text x="158.2" y="135.4">W25Q128JVSIQTR</text>
<text x="165" y="132.9">U9</text>
<text x="30.6" y="143.1">L8</text>
<text x="35.5" y="141.8">+12V</text>
<text x="97.2" y="143.1">R26</text>
<text x="102.9" y="140.5">GNDA</text>
<text x="129.5" y="140.5">C51</text>
<text x="156.7" y="141.1">~{CS}</text>
<text x="156.7" y="143.1">DO</text>
<text x="168.3" y="143.7">IO3_~{RST}</text>
<text x="172.3" y="140.5">VCC</text>
<text x="17.2" y="145.6">+12VA</text>
<text x="29.2" y="146.9">100R</text>
<text x="41.9" y="145.6">D6</text>
<text x="51.6" y="144.3">PESD3V3S1BA-N</text>
<text x="72.5" y="145.6">+</text>
<text x="97.2" y="145.6">51R</text>
<text x="156.7" y="146.2">IO2_~{WP}</text>
<text x="156.7" y="148.1">GND</text>
<text x="172.3" y="145.6">CLK</text>
<text x="174" y="148.1">DI</text>
<text x="24.1" y="154.5">GNDA</text>
<text x="38.7" y="150.7">1N4148W</text>
<text x="50.8" y="150.7">R27 D7</text>
<text x="50.8" y="153.2">100R</text>
<text x="62.2" y="152">R28</text>
<text x="62.2" y="154.5">5.1k</text>
<text x="74.4" y="154.5">LM358</text>
<text x="75.6" y="152">U8A</text>
<text x="80.6" y="154.7">3</text>
<text x="97.8" y="153.2">D8</text>
<text x="105.4" y="152">C52</text>
<text x="105.4" y="154.5">4.7nF</text>
<text x="150.4" y="153.2">GND</text>
<text x="64.8" y="159.6">GNDA</text>
<text x="83.2" y="158.3">R29</text>
<text x="83.2" y="160.8">10K</text>
<text x="93.5" y="164.3" transform="rotate(-90 93.5 164.3)">PESD3V3S1BA-N</text>
<text x="100.3" y="162.1">GNDA</text>
</g>
<g font-size="1.8" fill="#0f0f0f">
<text x="60.6" y="35.6" transform="rotate(-90 60.6 35.6)">OV_AVDD</text>
<text x="85.1" y="35.2">OV_AGND</text>
<text x="85.1" y="40.3">OV_AVDD</text>
<text x="85.1" y="37.8">SDA</text>
<text x="85.1" y="47.9">VSYNC</text>
<text x="85.1" y="45.4">~{OVRST}</text>
<text x="85.1" y="42.8">SCL</text>
<text x="60.6" y="49.1" transform="rotate(-90 60.6 49.1)">OV_AGND</text>
<text x="85.1" y="50.5">PWDN</text>
<text x="48.1" y="55.5">OV_DVDD_1V3</text>
<text x="85.1" y="55.5">OV_DVDD_1V310</text>
<text x="54.6" y="73.3">PWDN</text>
<text x="26.8" y="82.2">SDA</text>
<text x="34.5" y="82.2">SCL</text>
<text x="51.2" y="79.7">~{OVRST}</text>
</g>
<g font-size="1.8" fill="#a90000">
<text x="98.4" y="32.8">1</text>
<text x="98.4" y="35.3">2</text>
<text x="109" y="30.5" transform="rotate(-90 109 30.5)">26</text>
<text x="98.4" y="37.8">3</text>
<text x="98.4" y="40.4">4</text>
<text x="98.4" y="42.9">5</text>
<text x="98.4" y="45.5">6</text>
<text x="98.4" y="48">7</text>
<text x="98.4" y="50.5">8</text>
<text x="98.4" y="53.1">9</text>
<text x="97.8" y="58.2">11</text>
<text x="97.8" y="55.6">10</text>
<text x="97.8" y="60.7">12</text>
<text x="97.8" y="63.2">13</text>
<text x="97.8" y="65.8">14</text>
<text x="97.8" y="68.3">15</text>
<text x="97.8" y="70.9">16</text>
<text x="97.8" y="73.4">17</text>
<text x="97.8" y="75.9">18</text>
<text x="97.8" y="78.5">19</text>
<text x="97.8" y="81">20</text>
<text x="97.8" y="83.6">21</text>
<text x="97.8" y="86.1">22</text>
<text x="97.8" y="88.6">23</text>
<text x="97.8" y="91.2">24</text>
<text x="109" y="96.5" transform="rotate(-90 109 96.5)">25</text>
<text x="70.5" y="125.5">5</text>
<text x="105.2" y="123.2" transform="rotate(-90 105.2 123.2)">8</text>
<text x="70.5" y="130.6">6</text>
<text x="83.2" y="128">7</text>
<text x="105.2" y="134.7" transform="rotate(-90 105.2 134.7)">4</text>
<text x="154.3" y="139.4">1</text>
<text x="154.3" y="142">2</text>
<text x="177.1" y="142">7</text>
<text x="177.1" y="139.4">8</text>
<text x="59.4" y="146.7" transform="rotate(-90 59.4 146.7)">1</text>
<text x="70.5" y="149.6">2</text>
<text x="70.5" y="144.5">3</text>
<text x="83.2" y="147.1">1</text>
<text x="95" y="149.3" transform="rotate(-90 95 149.3)">2</text>
<text x="154.3" y="144.5">3</text>
<text x="154.3" y="147.1">4</text>
<text x="177.1" y="147.1">5</text>
<text x="177.1" y="144.5">6</text>
<text x="59.4" y="154.3" transform="rotate(-90 59.4 154.3)">2</text>
<text x="84.8" y="151.8" transform="rotate(-90 84.8 151.8)">2</text>
<text x="88.2" y="154.7">1</text>
<text x="95" y="156.9" transform="rotate(-90 95 156.9)">1</text>
</g>
</svg>
